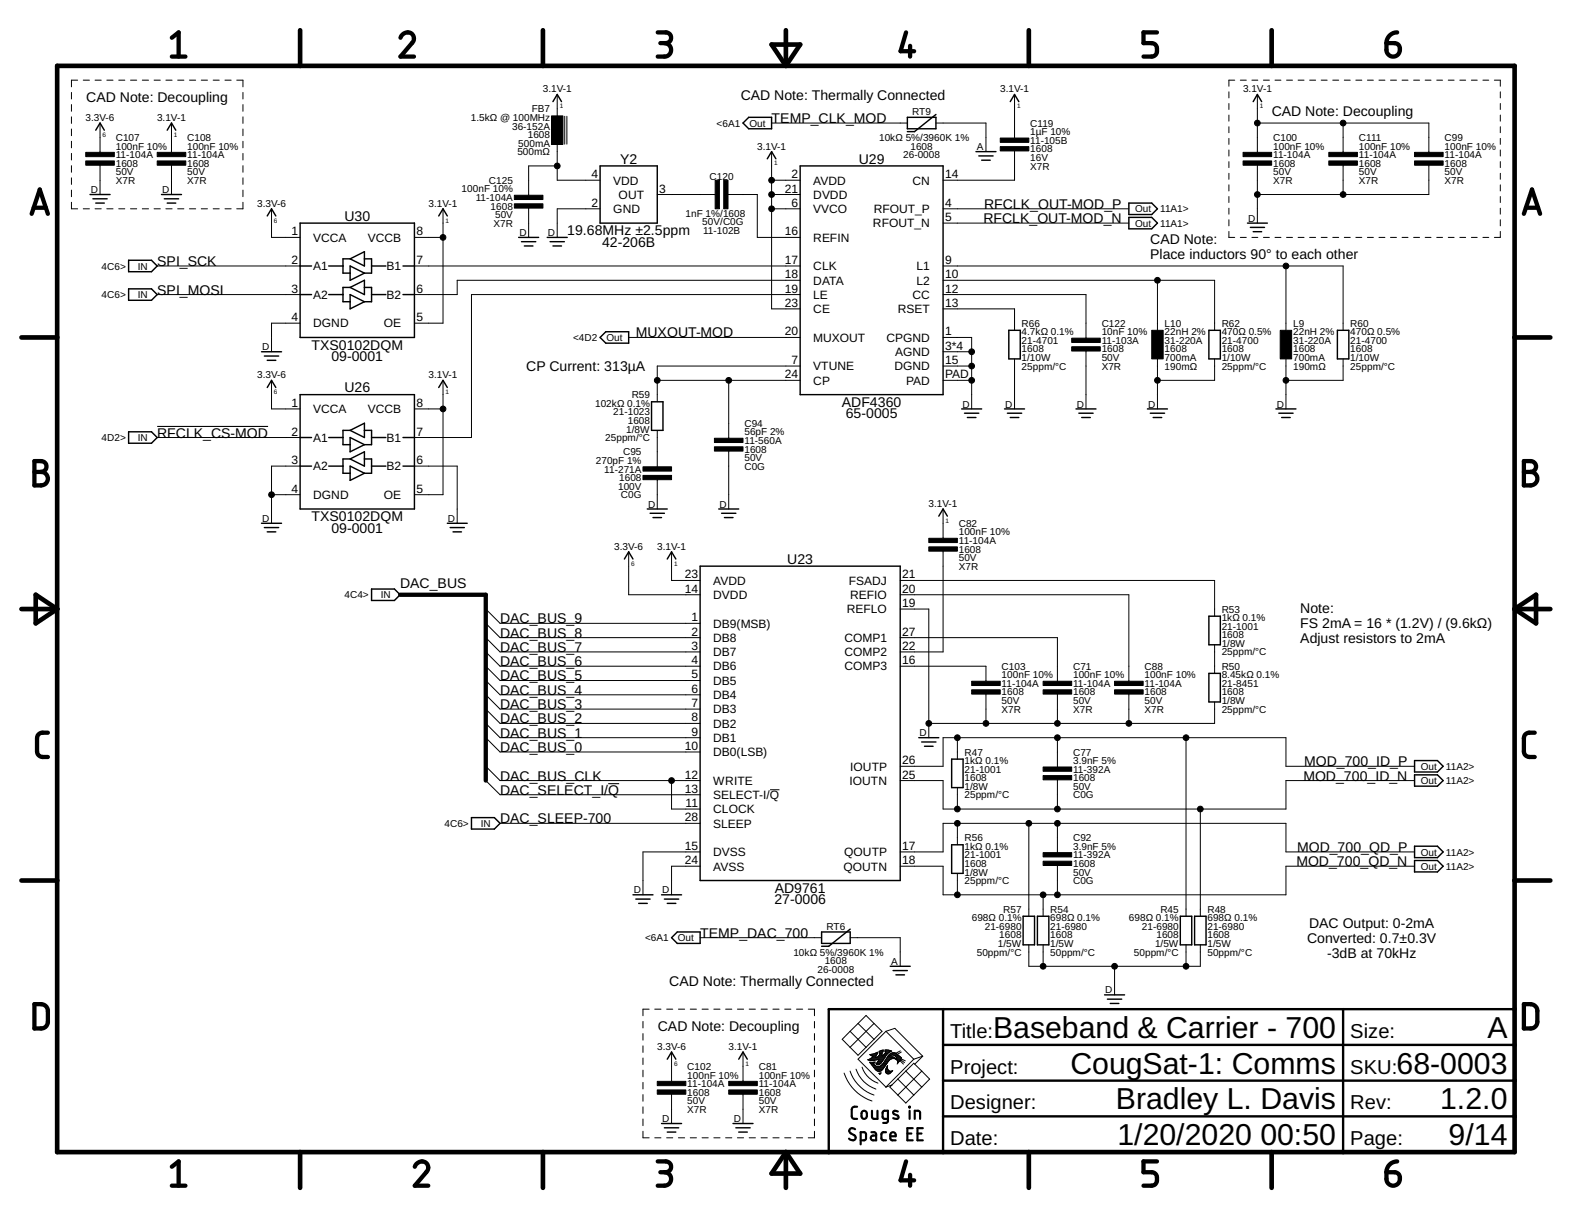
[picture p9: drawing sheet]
<svg xmlns="http://www.w3.org/2000/svg" width="279mm" height="216mm" viewBox="0 0 279 216" stroke-linecap="round" stroke-linejoin="round" font-family="sans-serif">
<g fill="none" stroke="#000" stroke-width=".18">
<path d="M12.7 16.4v1.2M12.7 18.6v1.2M13.8 14.2h-1.1v1.2M14.8 14.2h1.1M16.9 14.2h1.1M19 14.2h1.1M21.1 14.2h1.1M23.2 14.2h1.1M25.3 14.2h1.1M27.4 14.2h1.1M29.5 14.2h1.1M31.6 14.2h1.1"/>
<path d="M33.7 14.2h1.1M35.8 14.2h1.1M37.9 14.2h1.1M40 14.2h1.1M42.1 14.2h1.1v1.2M43.2 16.4v1.2M43.2 18.6v1.2M99 16.8v3.8M180.3 16.8v7.7M218.4 16.3v1.1M218.4 18.4v1.1M219.5 14.2h-1.1v1.1"/>
<path d="M220.5 14.2h1M222.5 14.2h1.1M223.5 16.8v10.3M224.6 14.2h1M226.6 14.2h1.1M228.7 14.2h1M230.7 14.2h1.1M232.8 14.2h1M234.8 14.2h1.1M236.9 14.2h1M238.9 14.2h1.1M241 14.2h1"/>
<path d="M243 14.2h1.1M245.1 14.2h1M247.1 14.2h1.1M249.2 14.2h1.1M251.2 14.2h1.1M253.3 14.2h1M255.4 14.2h1M257.4 14.2h1M259.5 14.2h1M261.5 14.2h1.1M263.6 14.2h1M265.6 14.2h1.1v1.1"/>
<path d="M266.7 16.3v1.1M266.7 18.4v1.1M12.7 35.9v1.2h1.1M12.7 20.8v1.1M12.7 22.9v1.2M12.7 25.1v1.2M12.7 27.3v1.1M12.7 29.4v1.2M12.7 31.6v1.2M12.7 33.8v1.1M14.8 37.1h1.1M16.9 37.1h1.1"/>
<path d="M17.8 21.9v5.2M17.8 29.4v5.2M19 37.1h1.1M21.1 37.1h1.1M23.2 37.1h1.1M25.3 37.1h1.1M27.4 37.1h1.1M29.5 37.1h1.1M30.5 21.9v5.2M30.5 29.4v5.2M31.6 37.1h1.1M33.7 37.1h1.1"/>
<path d="M35.8 37.1h1.1M37.9 37.1h1.1M40 37.1h1.1M43.2 20.8v1.1M43.2 22.9v1.2M43.2 25.1v1.2M43.2 27.3v1.1M43.2 29.4v1.2M43.2 31.6v1.2M43.2 33.8v1.1M43.2 35.9v1.2h-1.1M48.3 37.1v5.1h5"/>
<path d="M78.7 37.1v20.3h-5M94 37v5.2M99 25.7v6.3h7.7M99 29.5h-5v5.2M100.4 20.7v4.9M100.8 20.7v4.9M106.7 37.1h-7.7v5.1M116.8 34.6h10.3M129.4 34.6h5.2v7.6h7.6M137.1 37.1h5.1M137.1 34.6h5.1M137.1 26.9v28h5.1"/>
<path d="M137.1 32h5.1M137.1 21.9h24.2M166.3 21.9h8.9v5M167.6 37.1h33M167.6 39.6h33M180.3 26.8v5.2h-12.7M218.4 20.4v1.1M218.4 22.5v1.1M218.4 24.6v1.1M218.4 26.6v1.1M218.4 28.7v1.1M218.4 30.8v1.1"/>
<path d="M218.4 32.9v1M218.4 34.9v1.1M218.4 37v1.1M218.4 39.1v1M223.5 29.4v10.2M223.5 21.9h30.5v5.2M238.7 21.9v5.2M238.7 29.4v5.2M254 29.4v5.2h-30.5M266.7 20.4v1.1M266.7 22.5v1.1M266.7 24.6v1.1"/>
<path d="M266.7 26.6v1.1M266.7 28.7v1.1M266.7 30.8v1.1M266.7 32.9v1M266.7 34.9v1.1M266.7 37v1.1M266.7 39.1v1M27.9 47.3h25.4M27.9 52.3h25.4M53.3 57.4h-5v5.1M73.7 42.2h5M73.7 47.3h68.5"/>
<path d="M111.7 60h30.5M142.2 49.8h-60.9v2.5h-7.6M142.2 52.3h-58.4v25.4h-10.1M167.6 47.3h71.1v11.4M167.6 49.8h48.3v8.9M167.6 52.3h25.4v7.8M167.6 54.9h12.7v3.8M167.6 60h5.1v12.7M205.7 49.8v8.9M218.4 41.1v1.1h1.1M220.5 42.2h1M222.5 42.2h1.1"/>
<path d="M224.6 42.2h1M226.6 42.2h1.1M228.6 47.3v11.4M228.7 42.2h1M230.7 42.2h1.1M232.8 42.2h1M234.8 42.2h1.1M236.9 42.2h1M238.9 42.2h1.1M241 42.2h1M243 42.2h1.1M245.1 42.2h1"/>
<path d="M247.1 42.2h1.1M249.2 42.2h1.1M251.2 42.2h1.1M253.3 42.2h1M255.4 42.2h1M257.4 42.2h1M259.5 42.2h1M261.5 42.2h1.1M263.6 42.2h1M266.7 41.1v1.1h-1.1M27.9 77.7h25.4M48.3 67.6v5.1h5"/>
<path d="M73.7 72.7h5M78.7 67.6v20.3h-5M116.8 67.6h25.4M116.8 76.5v6.5M129.5 67.6v10.3M142.2 65h-25.4v6.4M167.6 62.5h5.1M167.6 65h5.1M167.6 67.6h5.1M180.3 63.8v8.9M193 62.4v10.3M205.7 63.8v8.9"/>
<path d="M215.9 63.8v3.8h-10.2M228.6 63.8v8.9M238.7 63.8v3.8h-10.1M48.3 87.9h5M53.3 82.8h-5v10.2M73.7 82.8h7.6v10.2M111.7 98.1v7.6h12.7M116.8 85.2v5.2M119.4 98.1v5h5M129.5 80.2v10.2M167.6 97.9v17.9h-7.6M167.6 90.4v5.3"/>
<path d="M86.3 113.3l2.6 2.5h35.5M86.3 115.8l2.6 2.6h35.5M86.3 118.4l2.6 2.5h35.5M86.3 110.8l2.6 2.5h35.5M86.3 108.2l2.6 2.6h35.5M160 103.1h55.9v6.4M160 118.4h15.2v2.7M160 113.3h27.9v7.8M160 105.7h40.6v15.4M160 108.2h5.1v22.9M215.9 114.6v5.1M86.3 136.2l2.6 2.5h35.5"/>
<path d="M86.3 120.9l2.6 2.6h35.5M86.3 123.5l2.6 2.5h35.5M86.3 126l2.6 2.5h35.5M86.3 128.5l2.6 2.6h35.5M86.3 131.1l2.6 2.5h35.5M86.3 138.7l2.6 2.5h35.5M119.4 138.7v5.1h5M160 136.2h7.6v-5.1h61v5.1h22.8M160 138.7h7.6v5.1h61v-5.1h22.8M170.2 131.1v3.8M170.2 140v3.8M175.2 123.3v5.2"/>
<path d="M187.9 123.3v5.2M187.9 131.1v5.2M187.9 138.6v5.2M200.6 123.3v5.2M210.8 131.1v31.7M215.9 124.7v3.8h-50.8M88.9 146.3h35.5M124.4 151.4h-10.1v7.6M124.4 153.9h-5v5.1M136.9 140.3h1.6M160 151.4h7.6v-5.1h61v5.1h22.8M160 153.9h7.6v5.1h61v-5.1h22.8"/>
<path d="M170.2 146.3v3.8M170.2 155.2v3.8M182.9 146.3v16.5M185.4 159v3.8M187.9 146.3v5.2M187.9 153.8v5.2M213.3 143.8v19M115.4 179.3h-1.1v1.2M116.4 179.3h1.1M118.5 179.3h1.1M120.6 179.3h1.1M122.7 179.3h1.1"/>
<path d="M124.4 166.6h21.6M124.8 179.3h1.1M126.9 179.3h1.1M129 179.3h1.1M131.1 179.3h1.1M133.2 179.3h1.1M135.3 179.3h1.1M137.4 179.3h1.1M139.5 179.3h1.1M141.6 179.3h1.1M143.7 179.3h1.1v1.2M151.1 166.6h8.9v5.1"/>
<path d="M182.9 167.9v3.8h30.4v-3.8M185.4 167.9v3.8M198.1 171.7v5.1M210.8 167.9v3.8M114.3 181.5v1.2M114.3 183.7v1.1M114.3 185.8v1.2M114.3 188v1.2M114.3 190.2v1.1M114.3 192.3v1.2M114.3 194.5v1.2M114.3 196.7v1.1"/>
<path d="M114.3 198.8v1.2M119.4 186.9v5.3M119.4 194.4v5.2M132.1 186.9v5.3M132.1 194.4v5.2M144.8 181.5v1.2M144.8 183.7v1.1M144.8 185.8v1.2M144.8 188v1.2M144.8 190.2v1.1M144.8 192.3v1.2M144.8 194.5v1.2"/>
<path d="M144.8 196.7v1.1M144.8 198.8v1.2M150 190.7a7.9 7.9 0 0 0 5 4.9M151.1 190.3a6.8 6.8 0 0 0 4.2 4.3M151.1 183.3l-1.4 1.4 1.4 1.4M151.1 183.3l2.8 2.8M152.1 190a5.6 5.6 0 0 0 3.6 3.5M152.5 181.9l1.4-1.5 1.4 1.5M152.5 181.9l-1.4 1.4M152.5 181.9l2.8 2.8M153.2 189.6a4.5 4.5 0 0 0 2.8 2.9M154.3 188.3h1.6"/>
<path d="M154.5 188.4h1M154.6 188.2h2.5M154.7 188.9h.7M154.7 187.5h1M154.8 189h.5M154.8 188.1l-.6 .2 1.1 .1 1-.2-.5 .7M154.8 188h2.4M154.9 189.1h.4M154.9 187.6h.8M154.9 187.3h1M155 189.2h.4M155 187.9h.6"/>
<path d="M155 189.4h.6M155.1 187.7h.6M155.1 187.8h.6M155.2 189.5h.6M155.2 188.8h.3M155.2 189.6h2M155.2 189l.1 .1M155.3 189.7h1.8M155.3 189.1l.5 .4h.6M155.3 181.9l1.5 1.4-4.3 4.2-1.4-1.4M155.3 181.9l-4.2 4.2M155.4 188.9l.2-.2-1 .1a4 4 0 0 0 1.6 1.6l.4-.1"/>
<path d="M155.4 187.2h.6M155.4 188.9l-.2 .1M155.4 189.8h1.6M155.5 189.9h1.5M155.6 190.1h1.2M155.7 187.1h.2M155.7 187.9h1.6M155.7 190.2h1M155.7 187.6l-.1 .4M155.7 189h.8M155.8 189.1h.5M155.9 188.9h.7"/>
<path d="M155.9 190.3h.7M155.9 187h.1M155.9 187l.1 .3-.3 .3M155.9 187l-1.3 .4 .6 .3-.4 .4M155.9 188.8h.8M156 187.8h1.3M156 187.8l-.4 .2M156 188.6h.8M156.1 188.5h.8M156.1 187.7h1.3M156.1 188.4h.9M156.2 188.3h.8"/>
<path d="M156.2 187.6h.6M156.3 190.8h.2M156.3 187h.5M156.3 186.9h.7M156.3 187.1h.5M156.3 187.5h.5M156.4 187.3h.4M156.4 190.9h.1M156.4 189.5h.9M156.4 187.2h.4M156.4 186.8h.6M156.6 190.6v.1"/>
<path d="M156.6 189.4h.8M156.6 190.6l-.4 .1 .2 .2M156.6 190.6l-.2 .3M156.6 188.9l-.2 .1a.48 .48 0 0 1-.7 0l.1-.1M156.7 189.2h.8M156.8 186.6h.2M156.8 187.2v.3M156.8 189.1h.7M156.9 187.6h.6M156.9 189h.7M157 186.9h-.2v.3M157 186.9v-.3l-.7 .2 .1 .5-.4 .5"/>
<path d="M157 187.5h.6M157 188.9h.7M157.1 188.8h.7M157.1 187.3h.6M157.2 188.6h.7M157.2 187.2h.6M157.3 188.5h.7M157.3 186.8h1.1M157.3 189.5l-.7 .8M157.3 186.6h.7M157.4 188.4h.7M157.4 187.1h.5"/>
<path d="M157.4 190.4h1.1M157.4 190.3h.7M157.4 190.2a.52 .52 0 0 0 .2 .6 .52 .52 0 0 0 .7-.1M157.4 190.2h.5M157.4 190.5h1M157.4 190.1h.4M157.4 188.3h.8M157.4 187h.7M157.5 183.3l4.9 4.9M157.5 183.3l-5 4.9 5 5M157.5 183.3l1.5-.6 5 5M157.5 189.9h.3"/>
<path d="M157.5 186.9h.8M157.5 190.6h.8M157.5 189.8h.2M157.5 188.2h.9M157.5 189.8l-.1 .4M157.6 189.7h.1M157.6 187.5l-1 1.4M157.6 188h1.5M157.6 189.6l.2-.2v.7M157.6 189.6l-.1 .2M157.6 190.8h.5M157.6 189.6h.1"/>
<path d="M157.6 187.9h1.4M157.7 189.5h.1M157.7 187.8h1M157.8 187.2l-.2 .3M157.8 187.2l.7-.4-1.2-.2a.79 .79 0 0 1-.5 1v-.1M157.8 187.7h.3M157.8 190.1l.3 .2M157.9 187.6h.4M158 187.5h.6M158 187.5a6.1 6.1 0 0 1-1.6 2M158 187.5a1.06 1.06 0 0 1 1.7 .1l.3 .2M158.1 188.4l-.8 1.1"/>
<path d="M158.1 190.3h.4M158.1 187.3h1.3M158.3 187.2h1M158.5 190.4l-.2 .3M158.5 187.1h.6M158.5 190.3l.2-.1-.2 .2M158.5 190.3h.1M158.7 187.5h.9M158.7 187.8l.6 .4M159 187.6l.4 .4M159 187.6l-.2-.1a.67 .67 0 0 0-.7 .3h.6M159 187.6h.8"/>
<path d="M159.1 187.7h.8M159.2 188.2h.1M159.2 187.8h.8M159.3 188.2l-.6-.1-.6 .3M159.3 188.2l.1 .2M159.3 188.2h.1M159.3 188.3h.8l.7 .5M159.3 187.9h.9M159.4 188v.2h-.1M159.4 188.2h.7M159.4 188h.8M159.4 188.4h.6"/>
<path d="M159.4 188.4l.2 .5M159.5 188.5h.4M159.6 188.9h.1M159.6 188.9l-.2 .2M159.6 188.6h.2M159.6 191.7l2.8 2.9M159.6 188.8h.1M159.8 188.6l-.2 .3M160 188.5l.6 .6M160 186.7l-.8 .5M160 187.8a.48 .48 0 0 1-.2 .8M160.2 188.2l.7 .3"/>
<path d="M160.2 186.9l-.7 .5M161 190.3l-2.8 2.9 2.8 2.8 2.8-2.8M161 190.3l1.4-1.4 1.4 1.4M161 190.3l2.8 2.9M162.4 188.2l-4.9 5 1-.4M163.8 190.3l1.4 1.4-1.4 1.5M163.8 190.3l-4.2 4.3M164 187.7l-1.6 .5M164 187.7l-1.4 1.4M114.3 201v1.2h1.1M116.4 202.2h1.1M118.5 202.2h1.1"/>
<path d="M120.6 202.2h1.1M122.7 202.2h1.1M124.8 202.2h1.1M126.9 202.2h1.1M129 202.2h1.1M131.1 202.2h1.1M133.2 202.2h1.1M135.3 202.2h1.1M137.4 202.2h1.1M139.5 202.2h1.1M141.6 202.2h1.1M144.8 201v1.2h-1.1"/>
</g>
<path d="M27.9 75.8h19.7M108.1 139.3h1.9" fill="none" stroke="#000" stroke-width=".19"/>
<g fill="none" stroke="#000" stroke-width=".83">
<path d="M10.2 11.7h259v193h-259zM53.3 5.4v6.3M96.5 5.4v6.3M137.1 7.9h5.1l-2.5 3.8zM139.7 5.4v6.3M182.9 5.4v6.3M226 5.4v6.3M3.8 60h6.4M269.2 60h6.3M3.8 108.2h6.4M6.3 105.7l3.9 2.5-3.9 2.6zM269.2 108.2h6.3"/>
<path d="M269.2 108.2l3.8-2.5v5.1zM3.8 156.5h6.4M269.2 156.5h6.3M53.3 204.7v6.4M96.5 204.7v6.4M139.7 204.7v6.4M139.7 204.7l2.5 3.8h-5.1zM182.9 204.7v6.4M226 204.7v6.4"/>
</g>
<g fill="none" stroke="#000" stroke-width=".76">
<path d="M30.5 6.7l1.2-.9v4.3M30.5 10.1h2.5M71.2 6.7a1.18 1.18 0 0 1 1.6-.9 1.18 1.18 0 0 1 .6 1.7l-2.2 2.6h2.4M116.9 5.8h1.4a.95 .95 0 0 1 1 .9 .95 .95 0 0 1-1 1h-.9M118.1 7.7a1.2 1.2 0 0 1 1.2 1.2 1.2 1.2 0 0 1-1.2 1.2h-1.2M161 5.8l-.9 3.3h2.4M161.8 8.1v2M205.6 5.8h-2.4v1.9h1.5a1.25 1.25 0 0 1 1 .9 1.25 1.25 0 0 1-.5 1.3l-.5 .2h-1.5M246.4 7.7h1.5a1.2 1.2 0 0 1 .9 1.3 1.2 1.2 0 0 1-1.2 1 1.2 1.2 0 0 1-1.2-1.1zM248.3 5.8a1.88 1.88 0 0 0-1.9 1.9M5.6 38l1.5-4.3 1.4 4.3M6 36.9h2.1"/>
<path d="M270.8 38l1.5-4.3 1.4 4.3M271.2 36.9h2.2M6.1 81.9h1.2a.96 .96 0 0 1 1 1 .96 .96 0 0 1-1 1 1.2 1.2 0 0 1 1.2 1.2 1.2 1.2 0 0 1-1.2 1.2h-1.2zM6.1 83.9h1.2M270.8 81.9h1.3a.96 .96 0 0 1 .9 1 .96 .96 0 0 1-.9 1 1.2 1.2 0 0 1 1.2 1.2 1.2 1.2 0 0 1-1.2 1.2h-1.3zM270.8 83.9h1.3M71.1 105.7h15.2v33M8.5 130.2a1.65 1.65 0 0 0-1.6 .3l-.3 .6v2.4a1.01 1.01 0 0 0 1 1h.9M272.8 130.2a1.74 1.74 0 0 0-1.7 .3l-.3 .6v2.4a.98 .98 0 0 0 1 1h1M6.1 178.4a2.43 2.43 0 0 1 2 .3l.3 .4 .1 .5v2.2l-.4 .7a2.35 2.35 0 0 1-2 .3zM270.8 178.4a2.43 2.43 0 0 1 2 .3l.3 .4 .1 .5v2.2l-.4 .7a2.35 2.35 0 0 1-2 .3zM30.5 207.3l1.2-.9v4.3"/>
<path d="M30.5 210.7h2.5M73.7 207.3a1.19 1.19 0 0 1 1.5-.9 1.19 1.19 0 0 1 .8 1.5l-2.3 2.8h2.4M116.9 206.4h1.4a.96 .96 0 0 1 1 .9 .96 .96 0 0 1-1 1h-.9M118.1 208.3a1.2 1.2 0 0 1 1.2 1.2 1.2 1.2 0 0 1-1.2 1.2h-1.2M161 206.4l-.9 3.3h2.4M161.8 208.8v1.9M205.6 206.4h-2.4v1.9h1.5a1.22 1.22 0 0 1 1 1.2 1.22 1.22 0 0 1-1 1.2h-1.5M246.4 208.3h1.5a1.2 1.2 0 0 1 .9 1.3 1.2 1.2 0 0 1-1.2 1.1 1.2 1.2 0 0 1-1.2-1.2zM248.3 206.4a1.92 1.92 0 0 0-1.9 1.9"/>
</g>
<path d="M167.6 179.3v25.4M238.7 179.3v25.4M269.2 179.3h-121.9v25.4M167.6 198.4h101.6M167.6 192h101.6M167.6 185.7h101.6" fill="none" stroke="#000" stroke-width=".42"/>
<g fill="none" stroke="#000" stroke-width=".38">
<path d="M152.3 196.7h-.4a.51 .51 0 0 0-.5 .4l.1 1.5 .2 .2h.6M153.2 197.5l.5-.1a.81 .81 0 0 1 0 1.4h-.3l-.3-.3zM155 197.4v1.1l.1 .2 .2 .1h.7v-1.4M157.8 198.8h-.7l-.2-.2v-.9l.2-.3h.7v1.8l-.2 .3h-.6M159.6 197.5a.54 .54 0 0 0-.9 .1l.1 .3 .8 .4 .1 .4a.75 .75 0 0 1-1 0M161.6 196.7l.1 .1zM161.7 197.4v1.4M162.6 198.8v-1.4h.7l.2 .2v1.2M152 200.7a.54 .54 0 0 0-.8-.1 .54 .54 0 0 0 0 .8l.6 .3a.49 .49 0 0 1 .2 .7 .49 .49 0 0 1-.7 .2l-.4-.3M153 202.6h.7l.2-.2v-.9l-.2-.3h-.7v2.1M154.9 201.2h.6l.2 .3v1.1h-.5a.42 .42 0 0 1-.5-.4 .42 .42 0 0 1 .5-.4h.5M157.5 201.2h-.6l-.2 .3v.9l.2 .2h.6"/>
<path d="M158.2 201.9h1a.5 .5 0 0 0-.3-.7 .5 .5 0 0 0-.7 .5l.1 .8 .9 .1M161.3 201.4h.7M162.2 200.5h-.9v2.1h.9M163.1 201.4h.7M164 200.5h-.9v2.1h.9"/>
</g>
<g fill="none" stroke="#000" stroke-width=".25">
<path d="M98.3 18.1l.7-1.3 .8 1.3M179.6 18.1l.7-1.3 .8 1.3M222.7 18.1l.8-1.3 .7 1.3M16 34.6h3.6M16.5 35.3h2.5M17 36.1h1.5M17 23.1l.8-1.2 .7 1.2M28.7 34.6h3.6M29.2 35.3h2.5M29.7 36.1h1.5M29.7 23.1l.8-1.2 .7 1.2M47.5 38.4l.8-1.3 .7 1.3"/>
<path d="M53.3 39.6h20.4v20.4h-20.4zM78 38.4l.7-1.3 .8 1.3M106.7 29.5h10.1v10.1h-10.1zM133.1 20.8h4v2.1h-4l-1-1zM136.4 28.2l.7-1.3 .8 1.3M142.2 29.5h25.4v40.6h-25.4zM161.3 20.8h5v2.1h-5zM166.3 20.3l-3.8 3.1h-1.2M173.5 26.9h3.5M174 27.7h2.5M174.5 28.5h1.5M200.6 36.1h4.1l1 1-1 1h-4.1z"/>
<path d="M200.6 38.6h4.1l1 1-1 1.1h-4.1zM221.7 39.6h3.6M22.9 46.2h4l1 1.1-1 1h-4zM22.9 51.3h4l1 1-1 1.1h-4zM53.3 47.3h2.1M53.3 52.3h2.1M58.4 47.3h2.6M58.4 52.3h2.6M62.2 47.3l2.6 1.2-2.6 1.3zM62.2 52.3l2.6 1.3-2.6 1.3zM62.2 46h-1.2v2.5h1.2M62.2 51.1h-1.2v2.5h1.2"/>
<path d="M62.2 46l2.6-1.3v2.6zM62.2 51.1l2.6-1.3v2.5zM64.8 46h1.2v2.5h-1.2M64.8 51.1h1.2v2.5h-1.2M66 47.3h2.6M66 52.3h2.6M71.6 47.3h2.1M71.6 52.3h2.1M92.2 42.2h3.5M92.7 42.9h2.5M93.2 43.7h1.5M97.3 42.2h3.5"/>
<path d="M97.8 42.9h2.5M98.3 43.7h1.5M106.7 60l1-1.1h4v2.1h-4zM179.3 58.7h2v5.1h-2zM214.9 58.7h2v5.1h-2zM222.2 40.4h2.5M222.7 41.2h1.5M237.7 58.7h2v5.1h-2zM22.9 76.7h4l1 1-1 1.1h-4zM46.5 62.5h3.5M47 63.3h2.5M47.5 68.9l.8-1.3 .7 1.3"/>
<path d="M47.5 64h1.5M53.3 70.1h20.4v20.3h-20.4zM53.3 77.7h2.1M58.4 77.7h2.6M62.2 76.5h-1.2v2.5h1.2M62.2 77.7l2.6 1.3-2.6 1.3zM62.2 76.5l2.6-1.3v2.5zM64.8 76.5h1.2v2.5h-1.2M66 77.7h2.6M71.6 77.7h2.1M78 68.9l.7-1.3 .8 1.3M115.8 71.4h2v5.1h-2z"/>
<path d="M170.9 72.7h3.6M171.4 73.4h2.6M171.9 74.2h1.6M178.5 72.7h3.6M179 73.4h2.6M179.6 74.2h1.5M191.2 72.7h3.6M191.7 73.4h2.6M192.3 74.2h1.5M203.9 72.7h3.6M204.4 73.4h2.6M205 74.2h1.5"/>
<path d="M226.8 72.7h3.5M227.3 73.4h2.5M227.8 74.2h1.5M46.5 93h3.5M47 93.7h2.5M47.5 94.5h1.5M53.3 82.8h2.1M58.4 82.8h2.6M62.2 82.8l2.6 1.3-2.6 1.3zM62.2 81.6h-1.2v2.5h1.2M62.2 81.6l2.6-1.3v2.5zM64.8 81.6h1.2v2.5h-1.2"/>
<path d="M66 82.8h2.6M71.6 82.8h2.1M79.5 93h3.5M80 93.7h2.5M80.5 94.5h1.5M111 99.3l.7-1.2 .8 1.2M115 90.4h3.6M115.5 91.2h2.6M116.1 92h1.5M118.6 99.3l.8-1.2 .7 1.2M127.7 90.4h3.6M128.2 91.2h2.6"/>
<path d="M128.8 92h1.5M166.9 91.7l.7-1.3 .8 1.3M66 104.7h4.1l1 1-1 1h-4.1zM124.4 100.6h35.6v55.9h-35.6zM214.9 109.5h2v5.1h-2zM214.9 119.7h2v5h-2zM163.3 131.1h3.6M163.8 131.8h2.5M164.3 132.6h1.5M169.1 134.9h2.1v5.1h-2.1zM251.4 135.1h4.1l1 1.1-1 1h-4.1zM251.4 137.7h4.1l1 1-1 1h-4.1z"/>
<path d="M83.8 145.3h4.1l1 1-1 1h-4.1zM112.5 159h3.6M113 159.8h2.5M117.6 159h3.5M118.1 159.8h2.5M169.1 150.1h2.1v5.1h-2.1zM251.4 150.4h4.1l1 1-1 1h-4.1zM251.4 152.9h4.1l1 1-1 1h-4.1zM113.5 160.5h1.5M118.6 160.5h1.5M119.4 166.6l1-1h4v2h-4zM146 165.6h5.1v2h-5.1z"/>
<path d="M151.1 165.1l-3.8 3h-1.3M158.2 171.7h3.6M158.7 172.5h2.6M159.2 173.2h1.6M181.8 162.8h2.1v5.1h-2.1zM184.4 162.8h2v5.1h-2zM196.3 176.8h3.6M196.8 177.5h2.6M197.3 178.3h1.6M209.8 162.8h2v5.1h-2zM212.3 162.8h2.1v5.1h-2.1zM117.6 199.6h3.5"/>
<path d="M118.6 188.2l.8-1.3 .7 1.3M130.3 199.6h3.5M131.3 188.2l.8-1.3 .7 1.3M118.1 200.4h2.5M118.6 201.2h1.5M130.8 200.4h2.5M131.3 201.2h1.5"/>
</g>
<g fill="#000" stroke="#000" stroke-width=".18">
<path d="M15.2 27.1h5.1v.7h-5.1zM15.2 28.6h5.1v.8h-5.1zM27.9 27.1h5.1v.7h-5.1zM27.9 28.6h5.1v.8h-5.1zM91.4 34.7h5.1v.8h-5.1zM91.4 36.2h5.1v.8h-5.1zM98 20.6h2.1v5.1h-2.1zM127.1 32h.8v5.1h-.8zM128.6 32h.8v5.1h-.8zM177.8 24.5h5.1v.8h-5.1zM177.8 26.1h5.1v.7h-5.1zM220.9 27.1h5.1v.7h-5.1z"/>
<path d="M220.9 28.6h5.1v.8h-5.1zM236.2 27.1h5.1v.7h-5.1zM236.2 28.6h5.1v.8h-5.1zM251.4 27.1h5.1v.7h-5.1zM251.4 28.6h5.1v.8h-5.1zM204.7 58.7h2v5.1h-2zM227.5 58.7h2.1v5.1h-2.1zM127 77.9h5.1v.7h-5.1zM127 79.4h5.1v.8h-5.1zM190.5 60.1h5.1v.8h-5.1zM190.5 61.6h5.1v.8h-5.1zM114.3 83h5.1v.7h-5.1z"/>
<path d="M114.3 84.5h5.1v.7h-5.1zM165.1 95.7h5.1v.7h-5.1zM165.1 97.2h5.1v.7h-5.1zM172.7 121.1h5.1v.7h-5.1zM172.7 122.6h5.1v.7h-5.1zM185.4 136.3h5.1v.8h-5.1zM185.4 137.8h5.1v.8h-5.1zM185.4 121.1h5.1v.7h-5.1zM185.4 122.6h5.1v.7h-5.1zM198.1 121.1h5.1v.7h-5.1zM198.1 122.6h5.1v.7h-5.1zM185.4 151.5h5.1v.8h-5.1z"/>
<path d="M185.4 153h5.1v.8h-5.1zM116.8 192.2h5.1v.7h-5.1zM116.8 193.7h5.1v.7h-5.1zM129.5 192.2h5.1v.7h-5.1zM129.5 193.7h5.1v.7h-5.1z"/>
</g>
<g fill="#000" stroke="#000" stroke-width=".18">
<circle cx="99" cy="29.5" r=".51"/>
<circle cx="137.1" cy="37.1" r=".51"/>
<circle cx="137.1" cy="32" r=".51"/>
<circle cx="137.1" cy="34.6" r=".51"/>
<circle cx="223.5" cy="34.6" r=".51"/>
<circle cx="223.5" cy="21.9" r=".51"/>
<circle cx="238.7" cy="34.6" r=".51"/>
<circle cx="238.7" cy="21.9" r=".51"/>
<circle cx="78.7" cy="42.2" r=".51"/>
<circle cx="205.7" cy="49.8" r=".51"/>
<circle cx="228.6" cy="47.3" r=".51"/>
<circle cx="78.7" cy="72.7" r=".51"/>
<circle cx="116.8" cy="67.6" r=".51"/>
<circle cx="129.5" cy="67.6" r=".51"/>
<circle cx="172.7" cy="62.5" r=".51"/>
<circle cx="172.7" cy="67.6" r=".51"/>
<circle cx="172.7" cy="65" r=".51"/>
<circle cx="205.7" cy="67.6" r=".51"/>
<circle cx="228.6" cy="67.6" r=".51"/>
<circle cx="48.3" cy="87.9" r=".51"/>
<circle cx="119.4" cy="138.7" r=".51"/>
<circle cx="165.1" cy="128.5" r=".51"/>
<circle cx="170.2" cy="131.1" r=".51"/>
<circle cx="175.2" cy="128.5" r=".51"/>
<circle cx="187.9" cy="128.5" r=".51"/>
<circle cx="187.9" cy="131.1" r=".51"/>
<circle cx="200.6" cy="128.5" r=".51"/>
<circle cx="210.8" cy="131.1" r=".51"/>
<circle cx="170.2" cy="143.8" r=".51"/>
<circle cx="170.2" cy="146.3" r=".51"/>
<circle cx="170.2" cy="159" r=".51"/>
<circle cx="182.9" cy="146.3" r=".51"/>
<circle cx="185.4" cy="159" r=".51"/>
<circle cx="187.9" cy="146.3" r=".51"/>
<circle cx="187.9" cy="143.8" r=".51"/>
<circle cx="187.9" cy="159" r=".51"/>
<circle cx="213.3" cy="143.8" r=".51"/>
<circle cx="185.4" cy="171.7" r=".51"/>
<circle cx="198.1" cy="171.7" r=".51"/>
<circle cx="210.8" cy="171.7" r=".51"/>
</g>
<g font-size="5.4">
<text x="176.5" y="184.4">Baseband &amp; Carrier - 700</text>
<text x="264.4" y="184.4">A</text>
<text x="190.3" y="190.8">CougSat-1: Comms</text>
<text x="248.2" y="190.8">68-0003</text>
<text x="198.3" y="197.1">Bradley L. Davis</text>
<text x="256" y="197.1">1.2.0</text>
<text x="198.6" y="203.5">1/20/2020</text>
<text x="224" y="203.5">00:50</text>
<text x="257.5" y="203.5">9/14</text>
</g>
<g font-size="3.6">
<text x="168.9" y="184.4">Title:</text>
<text x="240" y="184.4">Size:</text>
<text x="168.9" y="190.8">Project:</text>
<text x="240" y="190.8">SKU:</text>
<text x="168.9" y="197.1">Designer:</text>
<text x="240" y="197.1">Rev:</text>
<text x="168.9" y="203.5">Date:</text>
<text x="240" y="203.5">Page:</text>
</g>
<g font-size="2.5">
<text x="131.7" y="17.7">CAD Note: Thermally Connected</text>
<text x="15.3" y="18.1">CAD Note: Decoupling</text>
<text x="137.1" y="21.9">TEMP_CLK_MOD</text>
<text x="226" y="20.6">CAD Note: Decoupling</text>
<text x="110.2" y="29.1">Y2</text>
<text x="152.6" y="29.1">U29</text>
<text x="61.2" y="39.3">U30</text>
<text x="100.8" y="41.8">19.68MHz ±2.5ppm</text>
<text x="174.8" y="39.7">RFCLK_OUT-MOD_N</text>
<text x="174.9" y="37.1">RFCLK_OUT-MOD_P</text>
<text x="27.9" y="47.3">SPI_SCK</text>
<text x="107" y="43.8">42-206B</text>
<text x="204.4" y="43.3">CAD Note:</text>
<text x="204.4" y="46">Place inductors 90° to each other</text>
<text x="27.9" y="52.3">SPI_MOSI</text>
<text x="113" y="60">MUXOUT-MOD</text>
<text x="55.3" y="62.1">TXS0102DQM</text>
<text x="58.9" y="64.2">09-0001</text>
<text x="93.5" y="65.9">CP Current: 313µA</text>
<text x="61.2" y="69.7">U26</text>
<text x="27.9" y="77.7">RFCLK_CS-MOD</text>
<text x="149.6" y="72.3">ADF4360</text>
<text x="150.3" y="74.3">65-0005</text>
<text x="55.3" y="92.6">TXS0102DQM</text>
<text x="58.9" y="94.6">09-0001</text>
<text x="139.9" y="100.2">U23</text>
<text x="71.1" y="104.4">DAC_BUS</text>
<text x="88.9" y="113.3">DAC_BUS_8</text>
<text x="88.9" y="110.8">DAC_BUS_9</text>
<text x="231.1" y="109">Note:</text>
<text x="231.1" y="111.6">FS 2mA = 16 * (1.2V) / (9.6kΩ)</text>
<text x="88.9" y="115.8">DAC_BUS_7</text>
<text x="88.9" y="118.4">DAC_BUS_6</text>
<text x="231.1" y="114.3">Adjust resistors to 2mA</text>
<text x="88.9" y="120.9">DAC_BUS_5</text>
<text x="88.9" y="123.5">DAC_BUS_4</text>
<text x="88.9" y="126">DAC_BUS_3</text>
<text x="88.9" y="128.5">DAC_BUS_2</text>
<text x="88.9" y="131.1">DAC_BUS_1</text>
<text x="88.9" y="133.6">DAC_BUS_0</text>
<text x="231.8" y="136.2">MOD_700_ID_P</text>
<text x="88.9" y="141.2">DAC_SELECT_I/Q</text>
<text x="88.9" y="138.7">DAC_BUS_CLK</text>
<text x="231.7" y="138.7">MOD_700_ID_N</text>
<text x="88.9" y="146.3">DAC_SLEEP-700</text>
<text x="230.4" y="153.9">MOD_700_QD_N</text>
<text x="230.5" y="151.4">MOD_700_QD_P</text>
<text x="137.6" y="160.7">27-0006</text>
<text x="137.7" y="158.6">AD9761</text>
<text x="124.4" y="166.6">TEMP_DAC_700</text>
<text x="232.3" y="167.5">Converted: 0.7±0.3V</text>
<text x="232.7" y="164.9">DAC Output: 0-2mA</text>
<text x="235.9" y="170.2">-3dB at 70kHz</text>
<text x="119" y="175.1">CAD Note: Thermally Connected</text>
<text x="116.9" y="183.1">CAD Note: Decoupling</text>
</g>
<g font-size="2.1">
<text x="105.1" y="31.7">4</text>
<text x="109" y="32.8">VDD</text>
<text x="110" y="35.3">OUT</text>
<text x="117.2" y="34.2">3</text>
<text x="139.5" y="34.2">21</text>
<text x="140.7" y="31.7">2</text>
<text x="144.6" y="35.3">DVDD</text>
<text x="144.6" y="32.8">AVDD</text>
<text x="162.2" y="32.8">CN</text>
<text x="168" y="31.7">14</text>
<text x="51.8" y="41.8">1</text>
<text x="74" y="41.8">8</text>
<text x="105.1" y="36.8">2</text>
<text x="109" y="37.9">GND</text>
<text x="139.5" y="41.8">16</text>
<text x="140.7" y="36.8">6</text>
<text x="144.6" y="37.9">VVCO</text>
<text x="155.2" y="40.4">RFOUT_N</text>
<text x="155.3" y="37.9">RFOUT_P</text>
<text x="168" y="36.8">4</text>
<text x="168" y="39.3">5</text>
<text x="51.8" y="46.9">2</text>
<text x="55.7" y="43">VCCA</text>
<text x="65.4" y="43">VCCB</text>
<text x="74" y="46.9">7</text>
<text x="139.5" y="46.9">17</text>
<text x="144.6" y="43">REFIN</text>
<text x="168" y="46.9">9</text>
<text x="51.8" y="52">3</text>
<text x="55.7" y="48">A1</text>
<text x="55.7" y="53.1">A2</text>
<text x="68.7" y="48">B1</text>
<text x="68.7" y="53.1">B2</text>
<text x="74" y="52">6</text>
<text x="139.5" y="49.5">18</text>
<text x="139.5" y="52">19</text>
<text x="144.6" y="48">CLK</text>
<text x="144.6" y="50.6">DATA</text>
<text x="144.6" y="53.1">LE</text>
<text x="162.2" y="53.1">CC</text>
<text x="162.9" y="48">L1</text>
<text x="162.9" y="50.6">L2</text>
<text x="168" y="49.5">10</text>
<text x="168" y="52">12</text>
<text x="51.8" y="57.1">4</text>
<text x="55.7" y="58.2">DGND</text>
<text x="68.2" y="58.2">OE</text>
<text x="74" y="57.1">5</text>
<text x="139.5" y="59.6">20</text>
<text x="139.5" y="54.5">23</text>
<text x="144.6" y="55.7">CE</text>
<text x="159.6" y="55.7">RSET</text>
<text x="168" y="54.5">13</text>
<text x="168" y="59.6">1</text>
<text x="140.7" y="64.7">7</text>
<text x="144.6" y="65.8">VTUNE</text>
<text x="144.6" y="60.7">MUXOUT</text>
<text x="157.6" y="60.7">CPGND</text>
<text x="159" y="65.8">DGND</text>
<text x="159.1" y="63.3">AGND</text>
<text x="168" y="62.2">3*4</text>
<text x="168" y="64.7">15</text>
<text x="139.5" y="67.2">24</text>
<text x="144.6" y="68.3">CP</text>
<text x="161" y="68.3">PAD</text>
<text x="168" y="67.2">PAD</text>
<text x="51.8" y="72.3">1</text>
<text x="51.8" y="77.4">2</text>
<text x="55.7" y="73.4">VCCA</text>
<text x="65.4" y="73.4">VCCB</text>
<text x="74" y="72.3">8</text>
<text x="74" y="77.4">7</text>
<text x="51.8" y="82.5">3</text>
<text x="55.7" y="78.5">A1</text>
<text x="55.7" y="83.6">A2</text>
<text x="68.7" y="78.5">B1</text>
<text x="68.7" y="83.6">B2</text>
<text x="74" y="82.5">6</text>
<text x="51.8" y="87.5">4</text>
<text x="55.7" y="88.7">DGND</text>
<text x="68.2" y="88.7">OE</text>
<text x="74" y="87.5">5</text>
<text x="121.7" y="102.8">23</text>
<text x="121.7" y="105.3">14</text>
<text x="126.8" y="103.9">AVDD</text>
<text x="126.8" y="106.4">DVDD</text>
<text x="150.9" y="103.9">FSADJ</text>
<text x="151.1" y="106.4">REFIO</text>
<text x="160.4" y="105.3">20</text>
<text x="160.4" y="107.9">19</text>
<text x="160.4" y="102.8">21</text>
<text x="122.9" y="112.9">2</text>
<text x="122.9" y="110.4">1</text>
<text x="126.8" y="111.5">DB9(MSB)</text>
<text x="150.5" y="109">REFLO</text>
<text x="160.4" y="112.9">27</text>
<text x="122.9" y="115.5">3</text>
<text x="122.9" y="118">4</text>
<text x="126.8" y="116.6">DB7</text>
<text x="126.8" y="119.1">DB6</text>
<text x="126.8" y="114.1">DB8</text>
<text x="150.1" y="119.1">COMP3</text>
<text x="150.1" y="114.1">COMP1</text>
<text x="150.1" y="116.6">COMP2</text>
<text x="160.4" y="118">16</text>
<text x="160.4" y="115.5">22</text>
<text x="122.9" y="120.6">5</text>
<text x="122.9" y="123.1">6</text>
<text x="122.9" y="125.6">7</text>
<text x="126.8" y="121.7">DB5</text>
<text x="126.8" y="124.2">DB4</text>
<text x="122.9" y="128.2">8</text>
<text x="122.9" y="130.7">9</text>
<text x="126.8" y="126.8">DB3</text>
<text x="126.8" y="129.3">DB2</text>
<text x="126.8" y="131.8">DB1</text>
<text x="121.7" y="133.3">10</text>
<text x="126.8" y="134.4">DB0(LSB)</text>
<text x="151.1" y="136.9">IOUTP</text>
<text x="160.4" y="135.8">26</text>
<text x="121.7" y="140.9">13</text>
<text x="121.7" y="138.3">12</text>
<text x="121.9" y="143.4">11</text>
<text x="126.8" y="142">SELECT-I/Q</text>
<text x="126.8" y="139.5">WRITE</text>
<text x="151" y="139.5">IOUTN</text>
<text x="160.4" y="138.3">25</text>
<text x="121.7" y="146">28</text>
<text x="126.8" y="144.5">CLOCK</text>
<text x="126.8" y="147.1">SLEEP</text>
<text x="121.7" y="151">15</text>
<text x="121.7" y="153.6">24</text>
<text x="126.8" y="152.2">DVSS</text>
<text x="126.8" y="154.7">AVSS</text>
<text x="149.9" y="154.7">QOUTN</text>
<text x="150" y="152.2">QOUTP</text>
<text x="160.4" y="151">17</text>
<text x="160.4" y="153.6">18</text>
</g>
<g font-size="1.8">
<text x="96.5" y="16.4">3.1V-1</text>
<text x="177.8" y="16.4">3.1V-1</text>
<text x="220.9" y="16.4">3.1V-1</text>
<text x="15.2" y="21.5">3.3V-6</text>
<text x="27.9" y="21.5">3.1V-1</text>
<text x="83.7" y="21.5">1.5kΩ @ 100MHz</text>
<text x="91" y="23">36-152A</text>
<text x="94.5" y="20">FB7</text>
<text x="127.4" y="22.5">&lt;6A1</text>
<text x="133.2" y="22.5">Out</text>
<text x="162.1" y="20.5">RT9</text>
<text x="183.1" y="22.5">C119</text>
<text x="20.6" y="28.1">11-104A</text>
<text x="20.6" y="29.6">1608</text>
<text x="20.6" y="26.6">100nF 10%</text>
<text x="20.6" y="25">C107</text>
<text x="33.3" y="28.1">11-104A</text>
<text x="33.3" y="29.6">1608</text>
<text x="33.3" y="26.6">100nF 10%</text>
<text x="33.3" y="25">C108</text>
<text x="92" y="27.6">500mΩ</text>
<text x="92.1" y="26.1">500mA</text>
<text x="93.8" y="24.5">1608</text>
<text x="134.6" y="26.6">3.1V-1</text>
<text x="156.3" y="25">10kΩ 5%/3960K 1%</text>
<text x="160.5" y="28.1">26-0008</text>
<text x="161.8" y="26.6">1608</text>
<text x="173.6" y="26.7">A</text>
<text x="183.1" y="25.6">11-105B</text>
<text x="183.1" y="27.1">1608</text>
<text x="183.1" y="28.6">16V</text>
<text x="183.1" y="24">1µF 10%</text>
<text x="226.3" y="28.1">11-104A</text>
<text x="226.3" y="29.6">1608</text>
<text x="226.3" y="26.6">100nF 10%</text>
<text x="226.3" y="25">C100</text>
<text x="241.5" y="28.1">11-104A</text>
<text x="241.5" y="29.6">1608</text>
<text x="241.5" y="26.6">100nF 10%</text>
<text x="241.5" y="25">C111</text>
<text x="256.8" y="28.1">11-104A</text>
<text x="256.8" y="29.6">1608</text>
<text x="256.8" y="26.6">100nF 10%</text>
<text x="256.8" y="25">C99</text>
<text x="16.1" y="34.3">D</text>
<text x="20.6" y="31.1">50V</text>
<text x="20.6" y="32.7">X7R</text>
<text x="28.8" y="34.3">D</text>
<text x="33.3" y="31.1">50V</text>
<text x="33.3" y="32.7">X7R</text>
<text x="82.1" y="34.2">100nF 10%</text>
<text x="84.5" y="35.7">11-104A</text>
<text x="86.9" y="32.7">C125</text>
<text x="126.1" y="31.9">C120</text>
<text x="183.1" y="30.1">X7R</text>
<text x="226.3" y="31.1">50V</text>
<text x="226.3" y="32.7">X7R</text>
<text x="241.5" y="31.1">50V</text>
<text x="241.5" y="32.7">X7R</text>
<text x="256.8" y="31.1">50V</text>
<text x="256.8" y="32.7">X7R</text>
<text x="45.7" y="36.7">3.3V-6</text>
<text x="76.2" y="36.7">3.1V-1</text>
<text x="87.2" y="37.2">1608</text>
<text x="87.7" y="40.3">X7R</text>
<text x="88" y="38.8">50V</text>
<text x="92.3" y="41.9">D</text>
<text x="97.4" y="41.9">D</text>
<text x="121.9" y="38.5">1nF 1%/1608</text>
<text x="124.8" y="40">50V/C0G</text>
<text x="125" y="41.6">11-102B</text>
<text x="201.7" y="37.7">Out</text>
<text x="201.7" y="40.3">Out</text>
<text x="206.2" y="37.7">11A1&gt;</text>
<text x="206.2" y="40.3">11A1&gt;</text>
<text x="221.8" y="39.4">D</text>
<text x="18.1" y="47.9">4C6&gt;</text>
<text x="24.5" y="47.9">IN</text>
<text x="18.1" y="53">4C6&gt;</text>
<text x="24.5" y="53">IN</text>
<text x="181.6" y="59.6">4.7kΩ 0.1%</text>
<text x="181.6" y="58.1">R66</text>
<text x="195.8" y="59.6">10nF 10%</text>
<text x="195.8" y="58.1">C122</text>
<text x="207" y="59.6">22nH 2%</text>
<text x="207" y="58.1">L10</text>
<text x="217.1" y="59.6">470Ω 0.5%</text>
<text x="217.1" y="58.1">R62</text>
<text x="229.8" y="59.6">22nH 2%</text>
<text x="229.8" y="58.1">L9</text>
<text x="240" y="59.6">470Ω 0.5%</text>
<text x="240" y="58.1">R60</text>
<text x="46.6" y="62.3">D</text>
<text x="101.9" y="60.6">&lt;4D2</text>
<text x="107.8" y="60.6">Out</text>
<text x="181.6" y="62.6">1608</text>
<text x="181.6" y="64.2">1/10W</text>
<text x="181.6" y="65.7">25ppm/°C</text>
<text x="181.6" y="61.1">21-4701</text>
<text x="195.8" y="61.1">11-103A</text>
<text x="195.8" y="62.6">1608</text>
<text x="195.8" y="64.2">50V</text>
<text x="195.8" y="65.7">X7R</text>
<text x="207" y="62.6">1608</text>
<text x="207" y="64.2">700mA</text>
<text x="207" y="65.7">190mΩ</text>
<text x="207" y="61.1">31-220A</text>
<text x="217.1" y="62.6">1608</text>
<text x="217.1" y="64.2">1/10W</text>
<text x="217.1" y="65.7">25ppm/°C</text>
<text x="217.1" y="61.1">21-4700</text>
<text x="229.8" y="62.6">1608</text>
<text x="229.8" y="64.2">700mA</text>
<text x="229.8" y="65.7">190mΩ</text>
<text x="229.8" y="61.1">31-220A</text>
<text x="240" y="62.6">1608</text>
<text x="240" y="64.2">1/10W</text>
<text x="240" y="65.7">25ppm/°C</text>
<text x="240" y="61.1">21-4700</text>
<text x="45.7" y="67.2">3.3V-6</text>
<text x="76.2" y="67.2">3.1V-1</text>
<text x="112.3" y="70.8">R59</text>
<text x="105.8" y="72.3">102kΩ 0.1%</text>
<text x="109" y="73.8">21-1023</text>
<text x="111.3" y="76.9">1/8W</text>
<text x="111.6" y="75.3">1608</text>
<text x="132.3" y="77.4">56pF 2%</text>
<text x="132.3" y="75.8">C94</text>
<text x="171" y="72.4">D</text>
<text x="178.7" y="72.4">D</text>
<text x="191.4" y="72.4">D</text>
<text x="204.1" y="72.4">D</text>
<text x="226.9" y="72.4">D</text>
<text x="18.1" y="78.4">4D2&gt;</text>
<text x="24.5" y="78.4">IN</text>
<text x="105.9" y="82.4">270pF 1%</text>
<text x="107.4" y="84">11-271A</text>
<text x="107.6" y="78.4">25ppm/°C</text>
<text x="110.7" y="80.9">C95</text>
<text x="132.3" y="78.9">11-560A</text>
<text x="132.3" y="80.4">1608</text>
<text x="132.3" y="81.9">50V</text>
<text x="132.3" y="83.5">C0G</text>
<text x="109.9" y="87">100V</text>
<text x="110.1" y="85.5">1608</text>
<text x="110.4" y="88.5">C0G</text>
<text x="46.6" y="92.7">D</text>
<text x="79.6" y="92.7">D</text>
<text x="115.2" y="90.2">D</text>
<text x="127.9" y="90.2">D</text>
<text x="165.1" y="90.1">3.1V-1</text>
<text x="170.4" y="95.1">100nF 10%</text>
<text x="170.4" y="93.6">C82</text>
<text x="109.2" y="97.7">3.3V-6</text>
<text x="116.8" y="97.7">3.1V-1</text>
<text x="170.4" y="96.7">11-104A</text>
<text x="170.4" y="98.2">1608</text>
<text x="170.4" y="99.7">50V</text>
<text x="170.4" y="101.2">X7R</text>
<text x="61.2" y="106.3">4C4&gt;</text>
<text x="67.7" y="106.3">IN</text>
<text x="217.1" y="113.4">1608</text>
<text x="217.1" y="111.9">21-1001</text>
<text x="217.1" y="110.4">1kΩ 0.1%</text>
<text x="217.1" y="108.9">R53</text>
<text x="178" y="119">C103</text>
<text x="190.7" y="119">C71</text>
<text x="203.4" y="119">C88</text>
<text x="217.1" y="114.9">1/8W</text>
<text x="217.1" y="116.5">25ppm/°C</text>
<text x="217.1" y="119">R50</text>
<text x="178" y="122.1">11-104A</text>
<text x="178" y="123.6">1608</text>
<text x="178" y="125.1">50V</text>
<text x="178" y="120.5">100nF 10%</text>
<text x="190.7" y="122.1">11-104A</text>
<text x="190.7" y="123.6">1608</text>
<text x="190.7" y="125.1">50V</text>
<text x="190.7" y="120.5">100nF 10%</text>
<text x="203.4" y="122.1">11-104A</text>
<text x="203.4" y="123.6">1608</text>
<text x="203.4" y="125.1">50V</text>
<text x="203.4" y="120.5">100nF 10%</text>
<text x="217.1" y="123.6">1608</text>
<text x="217.1" y="125.1">1/8W</text>
<text x="217.1" y="122.1">21-8451</text>
<text x="217.1" y="120.5">8.45kΩ 0.1%</text>
<text x="163.4" y="130.8">D</text>
<text x="178" y="126.6">X7R</text>
<text x="190.7" y="126.6">X7R</text>
<text x="203.4" y="126.6">X7R</text>
<text x="217.1" y="126.6">25ppm/°C</text>
<text x="171.4" y="137.3">21-1001</text>
<text x="171.4" y="135.8">1kΩ 0.1%</text>
<text x="171.4" y="134.3">R47</text>
<text x="190.7" y="137.3">11-392A</text>
<text x="190.7" y="135.8">3.9nF 5%</text>
<text x="190.7" y="134.3">C77</text>
<text x="252.5" y="136.8">Out</text>
<text x="257" y="136.8">11A2&gt;</text>
<text x="171.4" y="138.8">1608</text>
<text x="171.4" y="140.3">1/8W</text>
<text x="171.4" y="141.9">25ppm/°C</text>
<text x="190.7" y="138.8">1608</text>
<text x="190.7" y="140.3">50V</text>
<text x="190.7" y="141.9">C0G</text>
<text x="252.5" y="139.3">Out</text>
<text x="257" y="139.3">11A2&gt;</text>
<text x="79" y="146.9">4C6&gt;</text>
<text x="85.5" y="146.9">IN</text>
<text x="171.4" y="149.5">R56</text>
<text x="190.7" y="149.5">C92</text>
<text x="171.4" y="154.1">1608</text>
<text x="171.4" y="155.6">1/8W</text>
<text x="171.4" y="152.5">21-1001</text>
<text x="171.4" y="151">1kΩ 0.1%</text>
<text x="190.7" y="152.5">11-392A</text>
<text x="190.7" y="154.1">1608</text>
<text x="190.7" y="155.6">50V</text>
<text x="190.7" y="151">3.9nF 5%</text>
<text x="252.5" y="154.6">Out</text>
<text x="252.5" y="152">Out</text>
<text x="257" y="152">11A2&gt;</text>
<text x="257" y="154.6">11A2&gt;</text>
<text x="112.6" y="158.8">D</text>
<text x="117.7" y="158.8">D</text>
<text x="171.4" y="157.1">25ppm/°C</text>
<text x="190.7" y="157.1">C0G</text>
<text x="114.7" y="167.3">&lt;6A1</text>
<text x="120.5" y="167.3">Out</text>
<text x="146.9" y="165.2">RT6</text>
<text x="172.7" y="163.7">698Ω 0.1%</text>
<text x="175" y="165.2">21-6980</text>
<text x="177.6" y="166.8">1608</text>
<text x="178.3" y="162.2">R57</text>
<text x="186.7" y="166.8">1608</text>
<text x="186.7" y="165.2">21-6980</text>
<text x="186.7" y="163.7">698Ω 0.1%</text>
<text x="186.7" y="162.2">R54</text>
<text x="200.7" y="163.7">698Ω 0.1%</text>
<text x="203" y="165.2">21-6980</text>
<text x="205.5" y="166.8">1608</text>
<text x="206.2" y="162.2">R45</text>
<text x="214.6" y="166.8">1608</text>
<text x="214.6" y="165.2">21-6980</text>
<text x="214.6" y="163.7">698Ω 0.1%</text>
<text x="214.6" y="162.2">R48</text>
<text x="141" y="169.8">10kΩ 5%/3960K 1%</text>
<text x="145.3" y="172.9">26-0008</text>
<text x="146.6" y="171.3">1608</text>
<text x="158.4" y="171.5">A</text>
<text x="173.6" y="169.8">50ppm/°C</text>
<text x="177.4" y="168.3">1/5W</text>
<text x="186.7" y="168.3">1/5W</text>
<text x="186.7" y="169.8">50ppm/°C</text>
<text x="201.5" y="169.8">50ppm/°C</text>
<text x="205.3" y="168.3">1/5W</text>
<text x="214.6" y="168.3">1/5W</text>
<text x="214.6" y="169.8">50ppm/°C</text>
<text x="196.4" y="176.5">D</text>
<text x="116.8" y="186.6">3.3V-6</text>
<text x="122.2" y="191.6">100nF 10%</text>
<text x="122.2" y="190.1">C102</text>
<text x="129.5" y="186.6">3.1V-1</text>
<text x="134.9" y="191.6">100nF 10%</text>
<text x="134.9" y="190.1">C81</text>
<text x="122.2" y="193.2">11-104A</text>
<text x="122.2" y="194.7">1608</text>
<text x="122.2" y="196.2">50V</text>
<text x="122.2" y="197.7">X7R</text>
<text x="134.9" y="193.2">11-104A</text>
<text x="134.9" y="194.7">1608</text>
<text x="134.9" y="196.2">50V</text>
<text x="134.9" y="197.7">X7R</text>
<text x="117.7" y="199.4">D</text>
<text x="130.4" y="199.4">D</text>
</g>
<g font-size="1.1">
<text x="99.5" y="19.2">1</text>
<text x="180.8" y="19.2">1</text>
<text x="223.9" y="19.2">1</text>
<text x="18.2" y="24.3">6</text>
<text x="30.9" y="24.3">1</text>
<text x="137.6" y="29.4">1</text>
<text x="48.7" y="39.5">6</text>
<text x="79.2" y="39.5">1</text>
<text x="48.7" y="70">6</text>
<text x="79.2" y="70">1</text>
<text x="168.1" y="92.9">1</text>
<text x="112.2" y="100.5">6</text>
<text x="119.8" y="100.5">1</text>
<text x="119.8" y="189.4">6</text>
<text x="132.5" y="189.4">1</text>
</g>
</svg>
